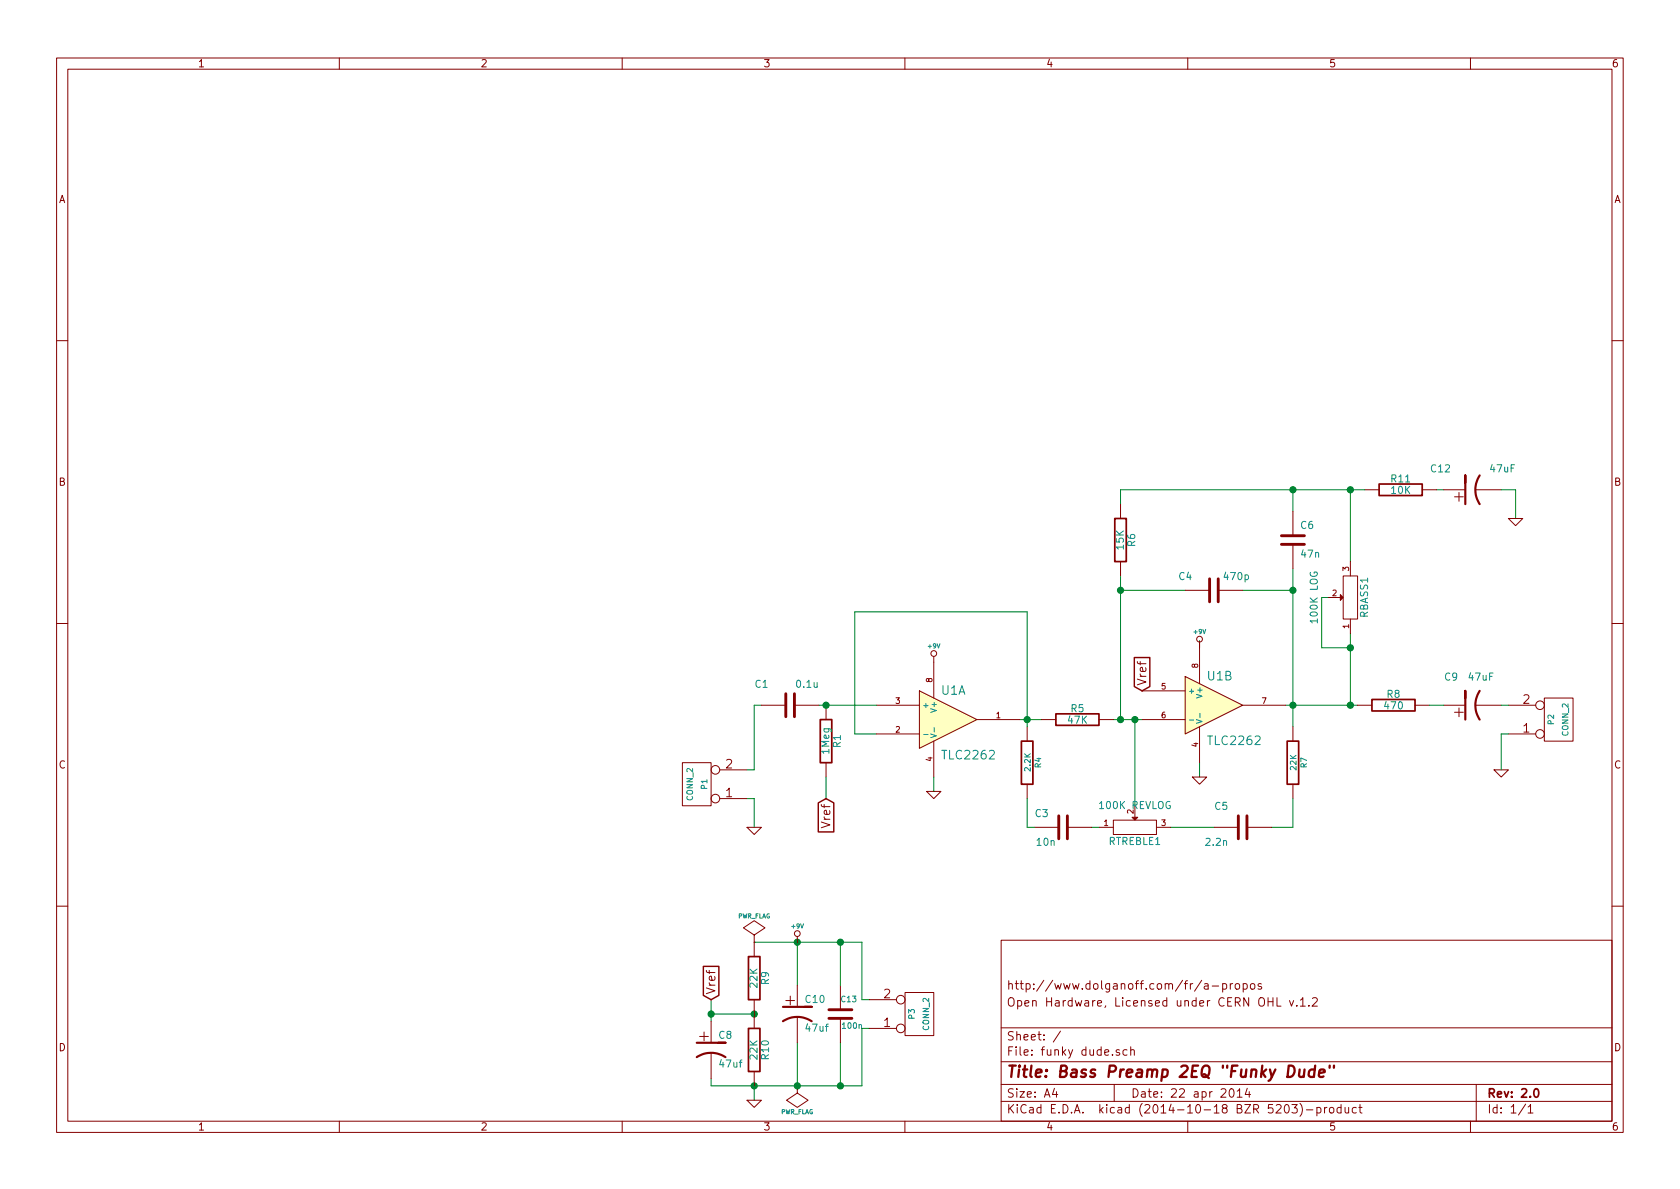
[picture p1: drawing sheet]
<svg xmlns="http://www.w3.org/2000/svg" width="297mm" height="210mm" viewBox="0 0 297 210" stroke-linecap="round" stroke-linejoin="round" font-family="sans-serif">
<g fill="none" stroke="#840000" stroke-width=".18">
<path d="M10 10.3h277v189.9h-277zM12 12.2h273v186.1h-273zM60 10.3v1.9M110 10.3v1.9M160 10.3v1.9M210 10.3v1.9M260 10.3v1.9M10 60.2h2M285 60.2h2M198.1 89.1v2.6M198.1 99.3v2.5M228.6 90.4v4.3"/>
<path d="M228.6 96.3v4.3M238.8 99.3v2.5M241.3 86.6h2.5M251.5 86.6h2.5M255.3 86.6h3.8M260.9 86.6h4.5M266.7 91.7h2.5l-1.2 1.3zM10 110.3h2M165.1 116.1v7.3M209.5 119.6l10.2 5.1-10.2 5.1zM209.5 104.4h4.4M212.1 113.5v7.4"/>
<path d="M215.4 104.4h4.3M234.9 105.7h2.1M237.5 101.8h2.5v7.7h-2.5zM238.8 109.5v2.5M285 110.3h2M120.6 134.9h5.1v7.6h-5.1zM127.3 136.1h4.8M134.6 124.7h4.3M140.5 124.7h4.3M146 124.7v2.5M146 134.9v2.5M154.9 129.8h7.7"/>
<path d="M154.9 124.7h7.7M162.6 122.2l10.1 5-10.1 5.1zM163.8 139.9h2.6l-1.3 1.3zM165.1 131.1v6.3M172.7 127.2h7.6M181.6 128.5v2.6M181.6 138.7v2.5M184.1 127.2h2.6M194.3 127.2h2.5M201.9 127.2h7.6M201.9 122.2h7.6M210.8 137.4h2.6l-1.3 1.3z"/>
<path d="M212.1 128.5v6.4M219.7 124.7h7.6M228.6 128.5v2.6M228.6 138.7v2.5M240 124.7h2.6M250.2 124.7h2.5M255.3 124.7h3.8M260.9 124.7h4.5M264.2 136.1h2.5l-1.3 1.3zM266.7 129.8h4.8M266.7 124.7h4.8M273 123.4h5.1v7.7h-5.1z"/>
<path d="M127.3 141.2h4.8M132.1 146.3h2.5l-1.3 1.3zM182.9 146.3h4.3M188.7 146.3h4.3M194.3 146.3h2.5M196.8 145h7.7v2.6h-7.7zM200.7 142.5v2M204.5 146.3h2.5M214.6 146.3h4.3M220.5 146.3h4.3M10 160.2h2M133.3 166.6h.1"/>
<path d="M133.3 165.3l2-1.2-2-1.3-1.9 1.3 1.9 1.2v1.3M133.3 166.6v2.6M133.3 176.8v5.1M141 165.6v1M141 174.2v3.8M141 179.8v4.6M148.6 174.2v4.4M153.7 176.8h4.8M160 175.5h5.1v7.6h-5.1zM177 166.3h108v32h-108zM213 174h.6v.9M213.6 174.3l-.5 .1-.2 .2 .2 .3 .5-.1"/>
<path d="M214.3 174.4h1.2M216.2 174l.4-.1 .3 .3-.1 .6h-.6M216.2 173.9v1.5M217.5 173.9v1M218 173.9l-.5 .3M218.5 174.1l.2-.2 .4 .2 .1 .5-.2 .2-.3 .1-.2-.1zM219.8 174l.4-.1 .3 .3-.1 .6h-.6M219.8 173.9v1.5M221.2 174.1l.2-.2 .4 .2 .1 .5-.2 .2-.3 .1-.2-.1zM223 174a.37 .37 0 0 0-.6 .1l.1 .3 .5 .1 .1 .1-.2 .3-.5-.1M225.8 176.4v1.5h.7M228 176.9l.3 1 .4-1"/>
<path d="M229.3 177.8v.1M229.9 176.9l.5-.5v1.5M229.9 177.9h.9M231.4 177.8v.1M232.1 176.6l.2-.2h.3l.3 .5-.9 1h.9M285 160.2h2M60 198.3v1.9M110 198.3v1.9M125.7 180.6v3.8M125.7 186.2v4.5M132.1 194.6h2.5l-1.3 1.2zM133.3 189.5v2.5"/>
<path d="M141 192h.1M141 192v1.3l1.9 1.3-1.9 1.2-1.9-1.2 1.9-1.3M148.6 180.1v4.3M153.7 181.9h4.8M160 198.3v1.9M177 194.8h108M177 191.8h108M177 187.8h108M177 181.8h108M186.4 192.5l-.3 1h.9M186.8 193v1M187.5 182.3l-1.3 2"/>
<path d="M197 191.8v3M197.9 185.7a.37 .37 0 0 0-.6 .1l.1 .2 .5 .2 .1 .1-.2 .3-.5-.1M199.3 185.7l-.5-.1-.2 .3v.6l.2 .1 .5-.1M199.9 185.7l.2-.1 .4 .1 .1 .9M199.9 185.1v1.5M210 198.3v1.9M217.5 192.7l.2-.2a.81 .81 0 0 1 .6 .6 .81 .81 0 0 1-.3 .8l-.2 .1a.79 .79 0 0 1-.3-1.3zM218.7 193l.5-.5v1.5M218.7 194h.9M220.5 192.5l-.3 1h.9M220.9 193v1M227.2 195.5l.2-.2a.81 .81 0 0 1 .6 .6 .81 .81 0 0 1-.3 .8l-.1 .1a.79 .79 0 0 1-.4-1.3z"/>
<path d="M228.4 195.3h1l-.5 .6 .4 .1v.7l-.2 .1-.7-.1M229.8 195.1a1.71 1.71 0 0 1 0 2.3M231 196.3h1.1M232.8 195.9l.5-.1 .3 .3-.2 .6h-.6M232.8 195.8v1.5M234.2 195.8v1M234.6 195.8l-.4 .3M235.1 196l.2-.2 .5 .2v.5l-.1 .2-.4 .1-.2-.1zM237.1 195.9l-.4-.1-.3 .3 .1 .6 .2 .1 .4-.1M237.1 195.3v1.5M237.8 195.8l.1 .9 .4 .1 .2-.1M238.5 195.8v1"/>
<path d="M239.8 195.9l-.4-.1-.3 .3 .1 .6 .2 .1 .4-.1M240.3 195.8h.5M240.5 195.3v1.3l.3 .2M260 198.3v1.9M261 191.8v6.5M269.7 195.2l-1.2 2M270.2 195.8l.4-.5v1.5M270.2 196.8h.8"/>
<circle cx="165.1" cy="115.6" r=".51"/>
<circle cx="212.1" cy="113" r=".51"/>
<circle cx="126.5" cy="136.1" r=".76"/>
<circle cx="272.3" cy="129.8" r=".76"/>
<circle cx="272.3" cy="124.7" r=".76"/>
<circle cx="126.5" cy="141.2" r=".76"/>
<circle cx="141" cy="165.1" r=".51"/>
<circle cx="159.3" cy="176.8" r=".76"/>
<circle cx="159.3" cy="181.9" r=".76"/>
</g>
<path d="M197.1 91.7h2v7.6h-2zM243.8 85.6h7.7v2h-7.7zM145 127.2h2.1v7.7h-2.1zM180.6 131.1h2v7.6h-2zM186.7 126.2h7.6v2.1h-7.6zM227.6 131.1h2v7.6h-2zM242.6 123.7h7.6v2h-7.6zM132.3 169.2h2.1v7.6h-2.1zM132.3 181.9h2.1v7.6h-2.1zM271.3 192.7l.3-.2a.81 .81 0 0 1 .5 .6 .81 .81 0 0 1-.2 .8l-.2 .1a.79 .79 0 0 1-.4-1.3z" fill="none" stroke="#840000" stroke-width=".3"/>
<path d="M229.8 189.1l-.1 1.2a.56 .56 0 0 0 .8 0M230.7 189.1l-.2 1.3M232.5 189.2a.7 .7 0 0 0-1.1 .3v.8l.3 .1 .6-.1M232.5 188.4l-.2 2M233.2 189.8l1-.2v-.4l-.6-.1-.3 .3-.1 .9 .2 .1 .6-.1M235.1 188.4v.4M235.9 188.4l-.1 .4" fill="none" stroke="#840000" stroke-width=".41"/>
<g fill="none" stroke="#008400" stroke-width=".18">
<path d="M228.6 86.6v3.8M238.8 86.6v12.7M241.3 86.6h-43.2v2.5M254 86.6h1.3M265.4 86.6h2.6v5.1M198.1 101.8v25.4M198.1 104.4h11.4M212.1 113.3v1.2M219.7 104.4h8.9M228.6 100.6v27.9M234.9 105.7h-1.2v8.8h5.1M238.8 112v12.7"/>
<path d="M134.6 124.7h-1.3v11.4h-1.2M144.8 124.7h10.1M146 137.4v3.8M165.1 137.4v2.5M180.3 127.2h3.8M181.6 128.5v-20.3h-30.5v21.6h3.8M196.8 127.2h5.1M200.7 127.2v15.3M212.1 134.9v2.5M227.3 124.7h12.7M252.7 124.7h2.6M265.4 124.7h1.3"/>
<path d="M266.7 129.8h-1.3v6.3M132.1 141.2h1.2v5.1M181.6 141.2v5.1h1.3M193 146.3h1.3M207 146.3h7.6M228.6 141.2v5.1h-3.8M125.7 176.8v3.8M125.7 179.3h7.6M133.3 166.6h19.1v10.2h1.3M141 166.6v7.6M148.6 166.6v7.6M133.3 192v2.6"/>
<path d="M141 184.4v7.6M148.6 184.4v7.6M153.7 181.9h-1.3v10.1h-26.7v-1.3"/>
</g>
<g fill="#008400" stroke="#008400" stroke-width=".25">
<circle cx="228.6" cy="104.4" r=".51"/>
<circle cx="228.6" cy="124.7" r=".51"/>
<circle cx="198.1" cy="104.4" r=".51"/>
<circle cx="198.1" cy="127.2" r=".51"/>
<circle cx="228.6" cy="86.6" r=".51"/>
<circle cx="181.6" cy="127.2" r=".51"/>
<circle cx="133.3" cy="192" r=".51"/>
<circle cx="133.4" cy="179.3" r=".51"/>
<circle cx="141" cy="166.6" r=".51"/>
<circle cx="141" cy="192" r=".51"/>
<circle cx="146.1" cy="124.7" r=".51"/>
<circle cx="238.8" cy="124.7" r=".51"/>
<circle cx="148.6" cy="166.6" r=".51"/>
<circle cx="148.6" cy="192" r=".51"/>
<circle cx="125.7" cy="179.3" r=".51"/>
<circle cx="238.8" cy="86.6" r=".51"/>
<circle cx="200.7" cy="127.2" r=".51"/>
<circle cx="238.8" cy="114.5" r=".51"/>
</g>
<path d="M200.6 116.3h2.7v5.1l-1.4 .8-1.3-.8zM144.7 142l1.3-.8 1.4 .8v5.1h-2.7zM124.4 170.9h2.7v5.1l-1.4 .8-1.3-.8z" fill="none" stroke="#840000" stroke-width=".25"/>
<path d="M259.1 85.3v-1.2v5M261.6 84.1a4.6 4.6 0 0 0 0 5M259.1 123.4v-1.2v5M261.6 122.2a4.6 4.6 0 0 0 0 5M138.4 178h5.1h-1.3M123.2 186.9a4.6 4.6 0 0 1 5.1 0M123.2 184.4h5.1h-1.3M138.4 180.6a4.6 4.6 0 0 1 5.1 0" fill="none" stroke="#840000" stroke-width=".38"/>
<g fill="#840000" stroke="#840000" stroke-width=".18">
<path d="M237 105.2l.5 .5-.5 .5z"/>
<path d="M200.2 144.5h1l-.5 .5z"/>
</g>
<path d="M226.6 96.3h4M226.6 94.7h4M213.9 102.4v4M215.4 102.4v4M138.9 122.7v4M140.5 122.7v4M187.2 144.3v4M188.7 144.3v4M218.9 144.3v4M220.5 144.3v4M146.6 178.6h4M146.6 180.1h4" fill="none" stroke="#840000" stroke-width=".51"/>
<g fill="#ffffc2" stroke="#ffffc2" stroke-width=".25">
<path d="M209.5 119.6l10.2 5.1-10.2 5.1z"/>
<path d="M162.6 122.2l10.1 5-10.1 5.1z"/>
</g>
<path d="M163.3 129.9h.8M164.5 129.8l1.1 .3-1.1 .3M165.2 128.7v.7M210.3 127.3h.8M211.5 127.2l1 .4-1 .3M212.2 126.1v.8" fill="none" stroke="#008484" stroke-width=".18"/>
<g font-size="2.8" fill="#840000">
<text x="258.8" y="88.7" transform="rotate(-90 258.8 88.7)">+</text>
<text x="258.8" y="126.8" transform="rotate(-90 258.8 126.8)">+</text>
<text x="138.9" y="177.8">+</text>
<text x="123.6" y="184.1">+</text>
<text x="178" y="190.5">Title: Bass Preamp 2EQ &quot;Funky Dude&quot;</text>
</g>
<g font-size="2.1" fill="#008484">
<text x="166.4" y="122.9">U1A</text>
<text x="213.5" y="120.3">U1B</text>
<text x="213.8" y="131.7">TLC2262</text>
<text x="166.8" y="134.3">TLC2262</text>
</g>
<g font-size="2.1" fill="#840000">
<text x="202.7" y="121.3" transform="rotate(-90 202.7 121.3)">Vref</text>
<text x="269.3" y="124.5">2</text>
<text x="269.3" y="129.5">1</text>
<text x="128.3" y="135.9">2</text>
<text x="128.3" y="141">1</text>
<text x="146.8" y="146.3" transform="rotate(-90 146.8 146.3)">Vref</text>
<text x="126.5" y="175.9" transform="rotate(-90 126.5 175.9)">Vref</text>
<text x="156.3" y="176.5">2</text>
<text x="178" y="178">Open Hardware, Licensed under CERN OHL v.1.2</text>
<text x="178" y="175">http://www.dolganoff.com/fr/a-propos</text>
<text x="156.3" y="181.6">1</text>
<text x="178" y="184">Sheet: /</text>
<text x="178" y="186.7">File: funky dude.sch</text>
<text x="178" y="196.9">KiCad E.D.A. kicad (2014-10-18 BZR 5203)-product</text>
<text x="178" y="194.1">Size: A4</text>
<text x="200" y="194.1">Date: 22 apr 2014</text>
<text x="263" y="194.1">Rev: 2.0</text>
<text x="263" y="196.9">Id: 1/1</text>
</g>
<g font-size="1.8" fill="#840000">
<text x="35" y="11.9">1</text>
<text x="85" y="11.9">2</text>
<text x="135" y="11.9">3</text>
<text x="185" y="11.9">4</text>
<text x="235" y="11.9">5</text>
<text x="285" y="11.9">6</text>
<text x="10.4" y="35.9">A</text>
<text x="285.4" y="35.9">A</text>
<text x="10.4" y="85.9">B</text>
<text x="285.4" y="85.9">B</text>
<text x="10.4" y="135.9">C</text>
<text x="285.4" y="135.9">C</text>
<text x="10.4" y="185.9">D</text>
<text x="285.4" y="185.9">D</text>
<text x="35" y="199.9">1</text>
<text x="85" y="199.9">2</text>
<text x="135" y="199.9">3</text>
<text x="185" y="199.9">4</text>
<text x="235" y="199.9">5</text>
<text x="285" y="199.9">6</text>
</g>
<g font-size="1.8" fill="#008484">
<text x="253.1" y="83.5">C12</text>
<text x="263.6" y="83.5">47uF</text>
<text x="246" y="85.3">R11</text>
<text x="246" y="87.3">10K</text>
<text x="230" y="93.5">C6</text>
<text x="198.7" y="97.1" transform="rotate(-90 198.7 97.1)">15K</text>
<text x="200.7" y="96.6" transform="rotate(-90 200.7 96.6)">R6</text>
<text x="230.1" y="98.6">47n</text>
<text x="208.5" y="102.6">C4</text>
<text x="216.6" y="102.6">470p</text>
<text x="233" y="109.9" transform="rotate(-90 233 109.9)">100K LOG</text>
<text x="241.9" y="109.2" transform="rotate(-90 241.9 109.2)">RBASS1</text>
<text x="133.5" y="121.6">C1</text>
<text x="140.9" y="121.6">0.1u</text>
<text x="189.4" y="125.9">R5</text>
<text x="244.9" y="125.4">470</text>
<text x="245.3" y="123.4">R8</text>
<text x="255.4" y="120.3">C9</text>
<text x="259.8" y="120.3">47uF</text>
<text x="188.9" y="128">47K</text>
<text x="146.6" y="133.3" transform="rotate(-90 146.6 133.3)">1Meg</text>
<text x="148.6" y="132.2" transform="rotate(-90 148.6 132.2)">R1</text>
<text x="194.6" y="143">100K REVLOG</text>
<text x="214.8" y="143.2">C5</text>
<text x="183.1" y="144.5">C3</text>
<text x="183.4" y="149.5">10n</text>
<text x="196" y="149.4">RTREBLE1</text>
<text x="213.3" y="149.5">2.2n</text>
<text x="133.9" y="174.6" transform="rotate(-90 133.9 174.6)">22K</text>
<text x="135.9" y="174.1" transform="rotate(-90 135.9 174.1)">R9</text>
<text x="142.5" y="177.3">C10</text>
<text x="127.1" y="183.7">C8</text>
<text x="142.6" y="182.4">47uf</text>
<text x="127.4" y="188.8">47uf</text>
<text x="133.9" y="187.3" transform="rotate(-90 133.9 187.3)">22K</text>
<text x="135.9" y="187.3" transform="rotate(-90 135.9 187.3)">R10</text>
</g>
<g font-size="1.4" fill="#840000">
<text x="238.5" y="101" transform="rotate(-90 238.5 101)">3</text>
<text x="235.6" y="105.4">2</text>
<text x="238.5" y="111.1" transform="rotate(-90 238.5 111.1)">1</text>
<text x="211.8" y="118.1" transform="rotate(-90 211.8 118.1)">8</text>
<text x="158.4" y="124.5">3</text>
<text x="164.8" y="120.6" transform="rotate(-90 164.8 120.6)">8</text>
<text x="205.4" y="121.9">5</text>
<text x="223.1" y="124.5">7</text>
<text x="158.4" y="129.5">2</text>
<text x="176.1" y="127">1</text>
<text x="205.4" y="127">6</text>
<text x="164.8" y="134.6" transform="rotate(-90 164.8 134.6)">4</text>
<text x="211.8" y="132.1" transform="rotate(-90 211.8 132.1)">4</text>
<text x="200.4" y="143.9" transform="rotate(-90 200.4 143.9)">2</text>
<text x="195.2" y="146">1</text>
<text x="205.4" y="146">3</text>
</g>
<g font-size="1.4" fill="#008484">
<text x="163.1" y="125.2">+</text>
<text x="165.6" y="125.7" transform="rotate(-90 165.6 125.7)">V+</text>
<text x="210.1" y="122.7">+</text>
<text x="212.6" y="123.2" transform="rotate(-90 212.6 123.2)">V+</text>
<text x="274.8" y="128.1" transform="rotate(-90 274.8 128.1)">P2</text>
<text x="277.3" y="130.1" transform="rotate(-90 277.3 130.1)">CONN_2</text>
<text x="182.2" y="136.3" transform="rotate(-90 182.2 136.3)">2.2K</text>
<text x="184.1" y="135.8" transform="rotate(-90 184.1 135.8)">R4</text>
<text x="229.2" y="136.1" transform="rotate(-90 229.2 136.1)">22K</text>
<text x="231.1" y="135.8" transform="rotate(-90 231.1 135.8)">R7</text>
<text x="122.5" y="141.5" transform="rotate(-90 122.5 141.5)">CONN_2</text>
<text x="125" y="139.5" transform="rotate(-90 125 139.5)">P1</text>
<text x="148.8" y="177.2">C13</text>
<text x="149" y="181.9">100n</text>
<text x="161.7" y="180.2" transform="rotate(-90 161.7 180.2)">P3</text>
<text x="164.3" y="182.2" transform="rotate(-90 164.3 182.2)">CONN_2</text>
</g>
<g font-size="1.1" fill="#008484">
<text x="211.1" y="112.1">+9V</text>
<text x="164.1" y="114.6">+9V</text>
<text x="130.4" y="162.4">PWR_FLAG</text>
<text x="140" y="164.2">+9V</text>
<text x="138" y="197">PWR_FLAG</text>
</g>
</svg>
